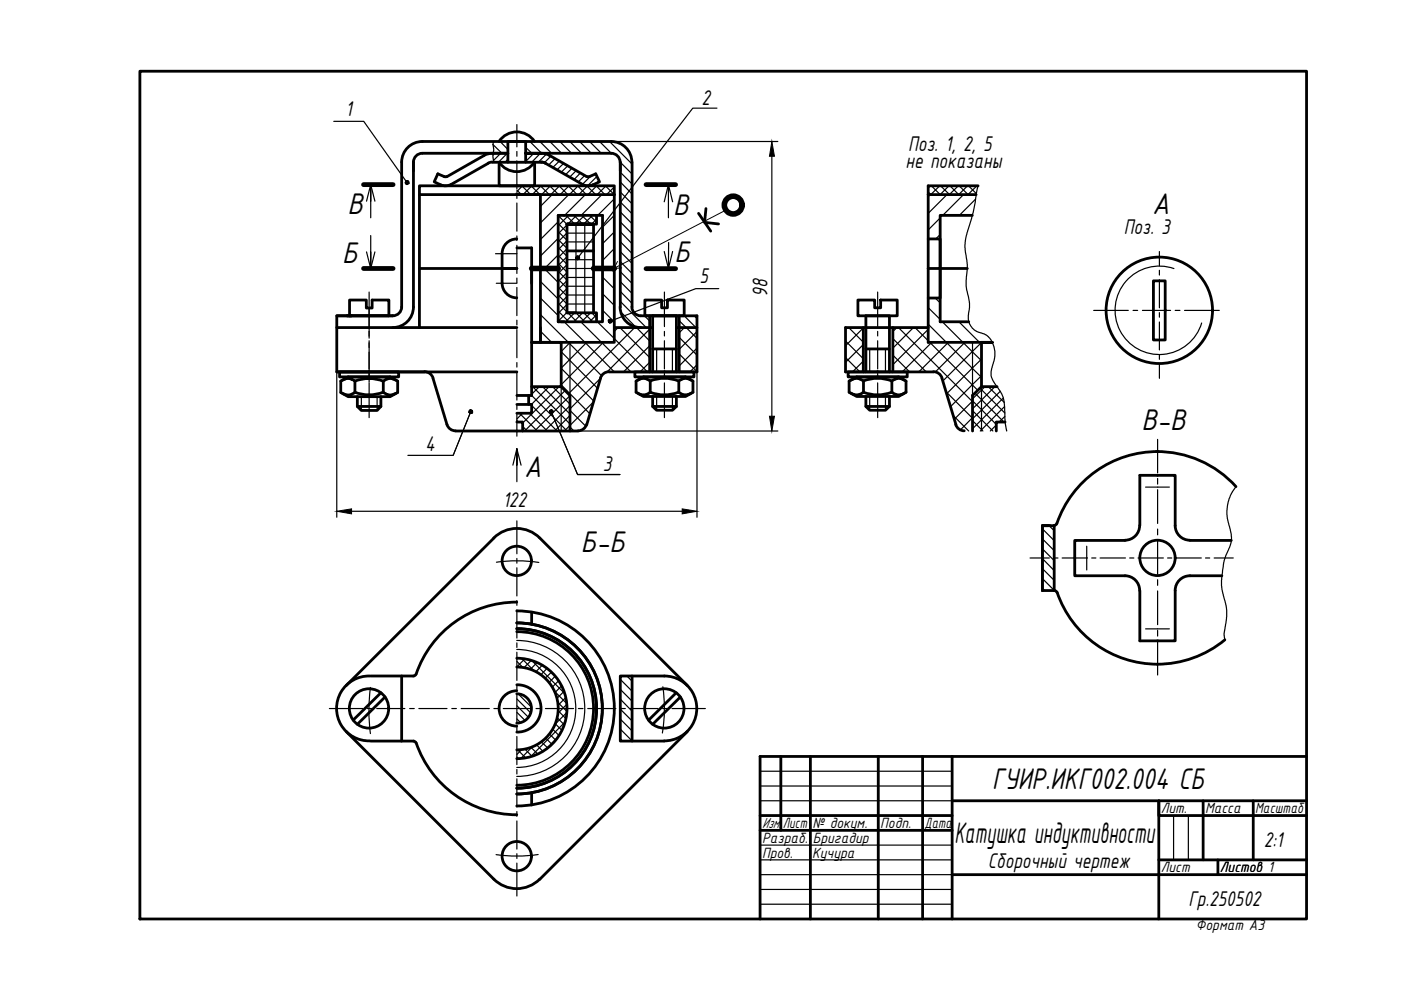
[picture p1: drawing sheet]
<svg xmlns="http://www.w3.org/2000/svg" width="297mm" height="210mm" viewBox="0 0 297 210" stroke-linecap="round" stroke-linejoin="round" font-family="sans-serif">
<!-- layer: 0 -->
<g fill="none" stroke="#000" stroke-width=".59">
<path d="M29.7 15.1h247.3v179.7h-247.3zM89.5 32.5a1.88 1.88 0 0 0-1.8 1.9v30.7a4.4 4.4 0 0 1-4.4 4.4M89.5 30a4.4 4.4 0 0 0-4.3 4.4v30.7a1.88 1.88 0 0 1-1.9 1.9M89.6 30h40a4.4 4.4 0 0 1 4.4 4.4v30.7a1.88 1.88 0 0 0 1.9 1.9h11.9v2.5M89.6 32.5h18.1M94.2 37.5l-1.4-.6-.7 1.7a3.3 3.3 0 0 0 3.5 .5M94.7 37.4h-.5M102.6 33l-7.8 4.5M103.5 34.6l-7.8 4.5M104.4 34.4l-.9 .2M104.4 32.5l-1.1 .2-.7 .2M104.4 34.4h10.4"/>
<path d="M105.8 30a4.5 4.5 0 0 1 7.5 0M107.7 34.4v-4.4h3.7v4.4M109.6 39.4h-20.7v1.9h20.7M109.6 39.4h20.6v1.9M113.3 34.4a4.5 4.5 0 0 1-7.5 0v5h3.8M113.4 34.4v5h-3.8M114.7 34.4l.9 .2M115.6 34.6l7.9 4.5a3.4 3.4 0 0 0 3.6-.5l-.8-1.7-1.3 .6M116.5 32.9l-1.4-.4h-3.7h18.2a1.88 1.88 0 0 1 1.9 1.9M116.5 33l7.9 4.5M124.4 37.4h.5M131.5 34.4v30.7"/>
<path d="M207.4 39.4h-10.6v30.1M88.9 56.9v12.6h20.7M88.9 41.3v15.6M106.5 53.8v3.1h3.1h-20.7M106.5 56.9v3.1a3.1 3.1 0 0 0 3.1 3.1M109.6 50.7a3.1 3.1 0 0 0-3.1 3.1M109.6 41.3h5v31.3h15.6v-3.1M109.6 52.6h3.1v31.2h-3.1M109.6 41.3h20.6M118.3 45.7h9.4v22.5h-9.4zM120.2 47.5h5.6h-5.6h5.1M120.2 53.2h5.6"/>
<path d="M122.1 47.5h1.9M125.8 47.5v18.8M126.5 45.7v1.8h-6.3v18.8M130.2 41.3v28.2M148.1 45.2l2.6 3.8M149.7 44.2l-.3 2.9 2.9 .4M196.8 50.7h2.5v12.5h-2.5M196.8 41.3h10.2M205.1 56.9h-5.8v11.3h6.1M206.1 45.7h-6.8v11.2h-2.5M244.5 59.5h2.5v12.6h-2.5zM71.4 67h11.9h-11.9v2.5"/>
<path d="M71.4 78.9h18.6M72 78.9h12.5v1h-12.5zM74.1 67v-3.4h3.6v1.7h1.2v-1.7h3.6v3.4M88.9 69.5h-17.5v9.4h38.2M90 78.8a1.88 1.88 0 0 1 1.8 1.4M114.6 69.5v3.1h-1.9h6.3v9.4h-6.3M119 68.2h.6M120.2 66.3h6.3v1.9M120.2 66.3h1.9M129.1 78.8a1.88 1.88 0 0 0-1.8 1.4M130.2 69.5h8.2M131.5 65.1a4.4 4.4 0 0 0 4.4 4.4"/>
<path d="M134.6 78.9h12.5v1h-12.5zM136.7 63.6h3.6v1.7h1.2v-1.7h3.6v3.4h-8.4zM137.7 67v11.9M138.4 78.9v-11.9h5v11.9M138.4 74h5M143.4 69.5h4.4v9.4h-18.7M144 67v11.9M179.8 78.9h12.5v1h-12.5zM181.9 63.6h3.5v1.7h1.3v-1.7h3.5v3.4h-8.3zM183 69.5v9.4M183.6 78.9v-11.9h5v11.9M183.6 74h5"/>
<path d="M189.3 69.5v9.4M197.9 78.8a1.88 1.88 0 0 1 1.8 1.4M197.9 78.9h-18.6v-9.4h17.5v3.1h13.6h-2.3v9.4M72.2 80.8l1.6-.9h8.9l1.6 .9v2.4l-1.6 .9h-8.9l-1.6-.9zM72.6 80.6l.9-.4h.6l1.2 .6v2.4l-1.2 .6-.9-.1-.6-.3M75.2 80.8a8.3 8.3 0 0 1 6 0M75.2 83.2a8.3 8.3 0 0 0 6 0M75.8 84.1v2.1h5v-2.1M75.8 86.2l.8 .8h3.4l.8-.8M84 80.6l-1-.4h-.6l-1.1 .6v2.4l1.2 .6 .6-.1 .9-.3M91.8 80.2l3 9.8M94.8 90a1.88 1.88 0 0 0 1.8 1.3"/>
<path d="M96.6 91.4h26M109.6 85.8h3.1v1.8h-3.1M109.6 89.5h1.2v1.9M112.1 83.8v2M119 82l1.8 1.8v7.6M124.4 90a1.88 1.88 0 0 1-1.8 1.3M127.3 80.2l-2.9 9.8M134.9 80.8l1.5-.9h9l1.5 .9v2.4l-1.5 .9h-9l-1.5-.9zM135.2 80.6l.8-.4h.6l1.3 .6M137.8 80.8a8.3 8.3 0 0 1 6.1 0M137.8 83.2a8.3 8.3 0 0 0 6.1 0M137.9 83.2l-.8 .4-.6 .2-1.3-.5"/>
<path d="M137.9 80.8v2.4M138.4 84.1v2.1h5v-2.1M138.4 86.2l.8 .8h3.4l.8-.8M146.6 80.6l-1.4-.4-.7 .2-.6 .4v2.4l.8 .4 .6 .2 1.3-.5M180 80.8l1.6-.9h8.9l1.6 .9v2.4l-1.6 .9h-8.9l-1.6-.9zM180.4 80.6l.8-.4h.6l1.3 .6M183.1 80.8a8.3 8.3 0 0 1 6 0M183.1 83.2a8.3 8.3 0 0 0 6 0M183.1 83.2l-.8 .4-.6 .2-1.3-.5M183.1 80.8v2.4M183.6 84.1v2.1h5v-2.1M183.6 86.2l.8 .8h3.3l.9-.8"/>
<path d="M189.1 83.2l1.3 .6 1.4-.5M189.1 80.8v2.4M191.8 80.6l-.8-.4h-.6l-1.3 .6M199.7 80.2l3 9.8M202.6 90a1.88 1.88 0 0 0 1.8 1.3M208.1 82l-1.9 1.8v7.6M208.1 82h3.3M213.1 89.5h-1.9v1.9M245.1 95.7a22.5 22.5 0 0 1 17 7.5M245.6 95.7a22.5 22.5 0 0 0-21.5 15.3M104.7 114.1a6.9 6.9 0 0 1 9.7 0l31.3 31.3M104.7 114.1l-31.3 31.3"/>
<path d="M222.6 111.4h-1.6v13.8M224.1 111l-.6 .4M238.5 114.6h-10.6v7.5h10.6a3.1 3.1 0 0 1 3.1 3.1l.1 10.7h7.5v-10.7a3.1 3.1 0 0 1 3.1-3.1M241.6 111.4a3.1 3.1 0 0 1-3.1 3.1M241.7 111.4v-10.6h7.5v10.6M249.2 111.4a3.1 3.1 0 0 0 3.1 3.1M252.3 114.6h8.8M109.6 127.7a22.5 22.5 0 0 0-21.4 15.2M109.6 132.1a18.1 18.1 0 0 1 18.1 18.1 18.1 18.1 0 0 1-18.1 18.1M109.6 133.3a16.9 16.9 0 0 1 16.9 16.9 16.9 16.9 0 0 1-16.9 16.9M109.6 129.5a20.7 20.7 0 0 1 20.6 20.7 20.7 20.7 0 0 1-20.6 20.7M109.6 139.6a10.6 10.6 0 0 1 10.6 10.6 10.6 10.6 0 0 1-10.6 10.7"/>
<path d="M109.6 133.9a16.3 16.3 0 0 1 16.2 16.3 16.3 16.3 0 0 1-16.2 16.3M112.7 129.8v2.6M221 125.2v-13.8h2.5v13.8l.3 .1 .3 .3M221 125.2h2.5M224.1 125.6a22.5 22.5 0 0 0 21.4 15.2M252.3 122.1h6.8M259.7 135.7a22.5 22.5 0 0 1-14.4 5.1M73.4 155.1l31.3 31.3M78.4 143.3a6.9 6.9 0 0 0-7 6.9 6.9 6.9 0 0 0 7 6.9M78.6 157.1h9.1M78.6 143.3h9.1M80.8 146.9l-5.9 5.8"/>
<path d="M81.6 147.8l-5.8 5.8M85.2 143.3v13.8M87.6 157.1l.6 .4M88.2 142.9l-.6 .4M88.2 157.5a22.5 22.5 0 0 0 21.4 15.2M109.6 147.1a3.1 3.1 0 0 1 3.1 3.1 3.1 3.1 0 0 1-3.1 3.1M109.6 141.4a8.8 8.8 0 0 1 8.7 8.8 8.8 8.8 0 0 1-8.7 8.8M109.6 146.5a3.7 3.7 0 0 0-3.8 3.7 3.7 3.7 0 0 0 3.8 3.8M109.6 145.2a5 5 0 0 1 5.1 5 5 5 0 0 1-5.1 5M134 143.3v13.8M140.8 143.3a6.9 6.9 0 0 1 6.9 6.9 6.9 6.9 0 0 1-6.9 6.9M140.9 143.3h-9.4v13.8h9.3"/>
<path d="M143.4 146.9l-5.9 5.8M144.3 147.8l-5.9 5.8M145.7 155.1l-31.3 31.3a6.9 6.9 0 0 1-9.7 0M112.7 168.1v2.6M161.1 172.9h40.8M161.1 176.1h40.8M165.6 160.4v15.7M171.8 160.4v34.4M186.2 160.4v34.4M195.6 160.4v34.4M201.9 160.4v34.4M201.9 169.8h75.1"/>
<path d="M255.1 169.8v12.5M265.7 169.8v12.5M277 172.9h-31.3v-3.1v25M277 160.4h-115.9v34.4M201.9 185.4h75.1M245.7 182.3h31.3M258.2 182.3v3.1"/>
<circle cx="245.8" cy="65.8" r="11.3"/>
<circle cx="109.6" cy="118.9" r="3.1"/>
<circle cx="245.4" cy="118.3" r="3.7"/>
<circle cx="78.2" cy="150.2" r="4.2"/>
<circle cx="140.8" cy="150.2" r="4.2"/>
<circle cx="109.6" cy="181.5" r="3.1"/>
</g>
<g fill="none" stroke="#000" stroke-width=".25">
<path d="M70.8 25.7h6.3l9.2 13M104.5 30.6l1.9 1.9M104.7 30l-.2 .6 .2 .9-.2 1.8 .2 1.1M104.8 32.5l-.3 .2M106 30l1.7 1.7M106.2 32.5l-1.6 1.5M107.6 32.5l-1.9 1.9M107.7 33.8l-.6 .6M109.6 26.4v4.7M109.6 32.1v1M109.6 34.1v6M110.6 39.4l1.9 1.9"/>
<path d="M110.8 39.4l-1.2 1.2M111.4 31.2l1.4 1.3M111.8 32.5l-.4 .3M112.3 30l2.5 2.5M112.6 39.4l1.9 1.9M112.8 39.4l-1.9 1.9M113.2 32.5l-1.8 1.7M114.5 30l2.5 2.5M114.6 32.5l-1.9 1.9M114.6 39.4l1.8 1.9M114.7 39.4l-1.9 1.9M115.9 32.7l-1.8 1.7"/>
<path d="M116.5 39.4l1.9 1.9M116.6 30l2.5 2.5M116.7 39.4l-1.9 1.9M116.8 33.1l-1.4 1.4M117.7 33.6l-1.4 1.4M118.5 39.4l1.9 1.9M118.6 34.1l-1.4 1.4M118.6 39.4l-1.8 1.9M118.7 30l2.5 2.5M119.5 34.7l-1.4 1.3M120.4 35.2l-1.4 1.3M120.5 39.4l1.9 1.9"/>
<path d="M120.6 39.4l-1.8 1.9M120.8 30l2.5 2.5M121.3 35.7l-1.4 1.3M122.2 36.2l-1.4 1.3M122.5 39.4l1.8 1.9M122.6 39.4l-1.9 1.9M122.9 30l2.5 2.5M123 36.7l-1.3 1.4M124 37.2l-1.4 1.4M124.4 39.4l1.9 1.9M125 30l2.5 2.5M125.2 37.4l-1.7 1.7"/>
<path d="M126.4 39.4l1.9 1.9M126.5 39.4l-1.8 1.9M126.6 37.4l-3.9 3.9M127 38.3l-.4 .5M127.1 30l2.5 2.5M128.3 39.4l1.9 1.9M128.5 39.4l-1.9 1.9M129.2 30l4.8 4.8M130.2 39.7l-1.6 1.6M131.5 38.6l2.5 2.5M131.5 36.5l2.5 2.5M131.5 34.4l2.5 2.5"/>
<path d="M132.1 30.8l1.2 1.1M141.7 39.1l-.9 3.7M152 22.9h-5.1l-24.4 31.8M197.3 39.4l-.5 .5M197.5 39.4l1.8 1.9 1.9-1.9M199.2 39.4l-1.9 1.9M199.4 39.4l1.9 1.9M201.4 39.4l1.9 1.9 1.8-1.9M203.2 39.4l-1.9 1.9M203.4 39.4l1.8 1.9 1.9-1.9M205.3 39.4l1.7 1.6M207.3 39.4l.1 .1"/>
<path d="M207.4 39.4l-.3 .9-.8 4.8-1.4 4.8-.3 2 .5 4.1-.3 4.7 .8 3.5-.3 3.6 .3 .9 .5 .9 .9 .7 1.7 .5 .9 .6 .7 1 .5 1.2 .1 2-.8 3.2v.9l.5 1.1 1.5 2.2 .6 1.3 .3 2 .1 3.2 .3 1.9M77.7 53.4l.9 3.5 .9-3.5M77.7 42.7l.9-3.6 .9 3.6M78.6 49.9v7v-3.5M78.6 42.7v-3.6v7.1M105.1 53.8h4.5M109.6 41v1.1M109.6 43v6M109.6 50v1M109.6 52v6M109.6 59v1M109.6 40.3l1 1"/>
<path d="M114.6 59.7l3.7 3.7M115.4 56.9l2.9 3M117.1 41.3l-2.5 2.5M118.3 47l-3.7 3.8M118.3 50.5l-3.7 3.8M118.3 54l-2.8 2.9M118.3 59.2l1.9 1.9M118.3 57.5l1.9 1.9M118.3 55.8l1.9 1.9M118.3 54.1l1.9 1.9M118.3 52.4l1.9 1.9M118.3 50.8l1.9 1.8"/>
<path d="M118.3 49.1l1.9 1.9M118.3 47.4l1.9 1.9M118.3 45.7l1.9 1.9M118.9 45.7l-.6 .5M120 45.7l1.9 1.8M120.2 59.5l-1.9 1.9M120.2 57.8l-1.9 1.9M120.2 56.1l-1.9 1.9M120.2 54.4l-1.9 1.9M120.2 52.7l-1.9 1.9M120.2 51l-1.9 1.9M120.2 49.4l-1.9 1.9"/>
<path d="M120.2 47.7l-1.9 1.9M120.2 58.8h5.6M120.2 56.9h5.6M120.2 55.1h5.6M120.2 51.3h5.6M120.2 49.4h5.6M120.6 45.7l-2.3 2.2M120.6 41.3l-6 6M121.7 45.7l1.9 1.8M122.1 47.5v18.8l1.9 1.9M122.2 45.7l-1.8 1.8M123.3 45.7l2 1.8"/>
<path d="M123.9 45.7l-1.9 1.8M124 47.5v18.8M124.1 41.3l-4.4 4.4M125 45.7l1.5 1.4M125.6 45.7l-1.9 1.8M126.5 46.5l-1.1 1M127.6 41.3l-4.4 4.4M127.7 58.7l2.5 2.5M129.4 56.9l.8 .8M130.2 42.1l-3.5 3.6M130.2 45.7l-2.5 2.5M130.2 49.2l-2.5 2.5"/>
<path d="M130.2 52.7l-2.5 2.5M130.2 56.2l-.7 .7M131.5 59.7l2.5 2.5M131.5 57.6l2.5 2.5M131.5 55.5l2.5 2.5M131.5 53.4l2.5 2.5M131.5 51.3l2.5 2.4M131.5 49.1l2.5 2.6M131.5 47.1l2.5 2.5M131.5 44.9l2.5 2.5M131.5 42.8l2.5 2.5M131.5 40.7l2.5 2.5"/>
<path d="M140.8 53.3l.9 3.6M141.8 51.4l-.1 5.5 .9-3.6M142.6 42.8l-.9-3.7v7.1M196.8 40.7l.6 .6M197.2 41.3l-.4 .4M199.3 49.7l-.9 1M199.3 46.2l-2.5 2.6M200.8 41.3l-4 3.9M204.3 41.3l-4.4 4.4M206.8 42.2l-3.4 3.5M245.8 53.3v3M245.8 57.3v1"/>
<path d="M245.8 59.3v6M248.9 56.9a9.4 9.4 0 0 0-12 5.9 9.4 9.4 0 0 0 6.1 11.9 9.4 9.4 0 0 0 11.8-6.2M78.3 61.9v9.8M78.3 72.2v8.8M105.2 60.1h4.4M109.6 60.9v6M109.6 67.9v1M109.6 69.9v5.9M109.6 76.9v.9M109.6 78.9v5.9M114.6 66.7l13 13M114.6 70.2l2.4 2.4"/>
<path d="M114.6 63.2l3.7 3.7M118.3 65.9l2.3 2.3M118.3 67.6l.6 .6M118.3 64.2l1.9 2M118.3 62.6l1.9 1.9h5.6M118.3 60.9l1.9 1.9M119 78.1l6.9 6.9M119 74.6l7.7 7.7M119.6 68.2l10.6 10.7M120.2 66.2l-1.9 1.9M120.2 64.5l-1.9 1.9M120.2 62.9l-1.9 1.9"/>
<path d="M120.2 61.2l-1.9 1.9M120.2 62.6h5.6M120.2 60.7h5.6M120.4 66.3l1.9 1.9M120.8 72.6v11.2M120.9 72.6l-1.9 1.9M121.8 66.3l-1.8 1.9M123.1 68.2l10.7 10.7M123.5 66.3l-1.8 1.9M123.8 66.3l1.9 1.9M124.4 72.6l-5.4 5.4M125.2 66.3l-1.9 1.9"/>
<path d="M125.5 66.3l1 1M126.5 66.7l-1.5 1.5M126.6 68.2l10.7 10.7M127.7 65.8l2.5 2.5M127.7 62.3l2.5 2.5M127.9 72.6l-8.9 9M131 69.5l-.8 .8M131.4 69.5l6.3 6.3M131.5 63.9l5.5 5.6M131.5 61.8l2.5 2.5M131.6 66.2l3.2 3.1M134.6 69.5l-14.1 14"/>
<path d="M134.9 69.5l2.8 2.8M136.6 67l1.1 1.1M137.7 76.8l-2 2.1M137.7 73.3l-5.5 5.6M137.7 69.8l-9.1 9.1M139.2 74v4.9M140.9 61.9v7.3M140.9 70.3v.9M140.9 72.2v6M140.9 79.2v1M142.6 74v4.9M144 68l3.8 3.7"/>
<path d="M144 78.6l.3 .3M144 75l3.8 3.8M144 71.5l3.8 3.8M145.1 67l2.5 2.5M145.1 69.5l-1.1 1.1M147.2 67l.6 .5M147.8 77.3l-1.5 1.6M147.8 73.8l-3.8 3.8M147.8 70.3l-3.8 3.8M152.4 61.2h-4.9l-18.1 6.9M179.3 75.8l3 3.1M179.3 72.3l3.7 3.8"/>
<path d="M179.6 69.5l-.3 .3M179.9 69.5l3.1 3M183 76.6l-2.3 2.3M183 73.1l-3.7 3.7M183 69.5l-3.7 3.8M184.4 74v4.9M186.1 61.9v7.3M186.1 70.3v.9M186.1 72.2v6M186.1 79.2v1M187.7 74v4.9M189.3 78.8v.1"/>
<path d="M189.3 75.3l3.6 3.6M189.3 71.8l7.1 7.1M190.1 69.5l-.8 .8M190.5 69.5l15.7 15.7M193.7 69.5l-4.4 4.3M194 69.5l13.3 13.2M196.8 68.7l11.3 11.3M196.8 69.8l-7.5 7.5M196.8 65.2l2.5 2.5M197.6 72.6l-6.3 6.3M198.3 63.2l1 1M199.8 68.2l8.3 8.3"/>
<path d="M201.1 72.6l-6.3 6.3M203.3 68.2l4.8 4.8M204.6 72.6l-6.3 6.3M206.2 72.6v11.2M208.1 79.7l-6.6 6.5M208.1 76.1l-7.4 7.4M208.1 72.6l-8.2 8.2M231.9 65.8h7.3M240.2 65.8h1M242.2 65.8h6M245.8 66.3v1M245.8 68.3v5.9"/>
<path d="M245.8 75.2v1M245.8 77.2v3M249.2 65.8h1M251.1 65.8h7.4M76.6 84.1v2.9M78.3 81.2v7.3M80 84.1v2.9M99.8 87.3l-3.7 9.2h-9.6M108.7 98.6l.9-3.4 .9 3.4M109.6 98.6v-3.4v6.9M109.6 89.2l.3 .3M109.6 85.8v1"/>
<path d="M109.6 87.8v4.7M110.1 87.6l3.8 3.8M110.8 87.6l-1.2 1.2M110.8 90.4l1 1M112.1 85.3l.4 .5M112.3 87.6l3.7 3.8M112.4 83.8l-.3 .4M112.7 83.8l7.5 7.6M112.7 86l5.4 5.4M112.9 82l7.9 7.9M114.3 82l-1.6 1.6M115 82l5.8 5.8"/>
<path d="M116.4 82l-3.7 3.8M116.9 87.3l5.6 13.3h8.9h-8.9M117.2 82l3.6 3.7M118.5 82l-7.7 7.7M119 81.6l6.1 6.1M119 82v9.4M119.8 82.8l-8.6 8.6M120.8 83.9l-7.4 7.5M120.8 86l-5.3 5.4M120.8 88.1l-3.2 3.3M120.8 90.5l.9 .9M120.8 87l3.4 3.4"/>
<path d="M124.3 90.3l-.9 .9M125.8 85.2l-6.1 6.2M127.3 80.2l-6.5 6.5M139.2 84.1v2.9M140.9 81.2v7.3M142.6 84.1v2.9M184.4 84.1v2.9M186.1 81.2v7.3M187.7 84.1v2.9M200.6 83l5.6 5.7M202.1 88.1l3.3 3.3M206.2 89.2l2.2 2.2"/>
<path d="M206.2 87.1l4.3 4.3M206.2 85l5 5M206.2 91.3l.1 .1M206.2 88.5l-2.6 2.7M206.2 85l-3.9 3.9M206.7 83.3l6.1 6.2M207.8 82.3l5.2 5.3M208.1 82v9.4M208.8 82l-2.6 2.6M209.5 82l3.4 3.3M210.9 82l-4.7 4.7M211.2 90.1l-1.2 1.3"/>
<path d="M212.1 83l-5.9 5.8M212.7 84.4l-6.5 6.5M213 86.2l-5.2 5.2M213 88.3l-1.2 1.2M245.4 93.2v7.1M105.3 119.2a31.3 31.3 0 0 1 8.9 .1M109.6 110.4v7M109.6 118.4v1M218.4 118.3h4.1M221 116.4l2.5 2.5M221 118.4l2.5 2.6M221 114.2l2.5 2.5"/>
<path d="M221 112.1l2.5 2.5M222.4 111.4l1.1 1.1M223.4 118.3h.9M225.2 118.3h5.4M230.4 115.8v5M231.5 118.3h.9M233.2 118.3h5.4M239.5 118.3h.9M241.3 118.3h5.4M242.9 103.3h5M245.4 101.5v1.1M245.4 103.8v7.2"/>
<path d="M245.4 112.2v1.2M245.4 114.6v7.1M247.6 118.3h.8M249.3 118.3h5.4M255.6 118.3h.9M257.4 118.3h4.1M262.1 103.2l-1.2 1.8-.6 2.1-.2 1.1 .1 1.7 .8 3.2 .1 1.4-.4 1.6-1.2 2.8-.5 4.1 .1 2 1 4.3-.1 2-.5 2.9 .2 1.5M109.6 137.7a12.5 12.5 0 0 1 12.5 12.5 12.5 12.5 0 0 1-12.5 12.5M109.6 135.8a14.4 14.4 0 0 1 14.4 14.4 14.4 14.4 0 0 1-14.4 14.4M109.6 120.4v6M109.6 127.3v1M109.6 129.3v6"/>
<path d="M109.6 136.3v1M109.6 138.3v6M109.7 139.6l-.1 .1M110.6 139.6l2.7 2.7M111.2 139.7l-1.6 1.7M221 124.8l.4 .4M221 122.7l2.5 2.5M221 120.6l2.5 2.4M242.9 133.3h5M245.4 122.9v1.2M245.4 125.3v7.1M245.4 133.7v1.2"/>
<path d="M245.4 136v7.1M69.8 150.2h7.1M77.9 150.2h1M78.5 145.8a38 38 0 0 0 0 9.7M79.9 150.2h5.9M86.9 150.2h.9M88.8 150.2h6M95.8 150.2h1M97.8 150.2h5.9M104.7 150.2h1M106.7 150.2h6M109.6 149.6l2.5 2.5"/>
<path d="M109.6 148.2l3 3M109.6 145.2v1M109.6 147.2v6M109.6 154.2v1M109.6 156.2v5.9M109.6 140.2l1.3 1.3M109.6 152.4l.8 .8M109.6 151l1.8 1.8M109.8 159l1.7 1.7M109.9 147.1l2.8 2.8M110.6 158.9l-1 1.1M111.3 158.8l1.5 1.6"/>
<path d="M112.6 158.5l1.4 1.4M112.6 140l-1.5 1.6M112.8 140.1l6.9 7M112.8 158.4l-2.4 2.5M113.7 150.2h1M113.8 157.9l1.3 1.4M113.9 140.5l-1.5 1.4M114.8 157.3l1.3 1.3M115 141l-1.4 1.4M115.6 150.2h6M115.7 156.5l1.3 1.3M116 141.7l-1.3 1.4"/>
<path d="M116.5 155.6l1.3 1.4M116.8 142.4l.6 .6M116.9 142.5l-1.3 1.3M117.2 154.6l1.4 1.4M117.5 146.5l2.7 2.7M117.7 153.4l1.5 1.5M117.7 143.4l-1.3 1.3M118.1 152.2l1.6 1.5M118.3 148.9l1.9 2M118.3 150.7l1.7 1.7M118.4 156.2l-2.8 2.8M118.4 144.3l-1.3 1.4"/>
<path d="M119.1 145.4l-1.4 1.4M119.6 146.6l-1.5 1.5M119.8 153.1l-7.4 7.4M120 147.9l-1.7 1.6M120.2 149.3l-1.9 1.9M120.2 151l-2.5 2.5M122.6 150.2h1M124.6 150.2h6M131.5 148.2l2.5 2.6M131.5 156.7l.4 .4M131.5 154.6l2.5 2.5M131.5 152.5l2.5 2.5"/>
<path d="M131.5 150.4l2.5 2.5M131.5 146.2l2.5 2.5M131.5 144l2.5 2.5M131.6 150.2h1M132.9 143.3l1.1 1.1M133.5 150.2h6M140.5 150.2h1M140.5 145.6a31.3 31.3 0 0 1-.1 9.8M142.5 150.2h7M109.6 163.1v1M109.6 165.1v6M109.6 172.1v1"/>
<path d="M109.6 174.1v5.9M109.6 160.5l.4 .4M161.1 163.5h40.8M161.1 166.7h40.8M161.1 179.2h40.8M161.1 169.8h40.8M248.8 172.9v9.4M252 172.9v9.4M109.6 181v1M109.6 183v7M114.1 181.2a31.3 31.3 0 0 1-8.9 0M161.1 182.3h40.8"/>
<path d="M161.1 188.6h40.8M161.1 191.7h40.8M161.1 185.4h40.8"/>
</g>
<g fill="#000">
<circle cx="104.7" cy="30" r=".3"/>
<circle cx="109.6" cy="41.3" r=".3"/>
</g>
<g fill="none" stroke="#000" stroke-width="1.2">
<path d="M112.7 56.9h5.6M125.8 56.9h4.4"/>
<circle cx="155.5" cy="43.5" r="1.88"/>
</g>
<path d="M77.1 39.1h6.2M137 39.1h6.2M77.1 56.9h6.2M137 57h6.2" fill="none" stroke="#000" stroke-width="1"/>
<g fill="#000" stroke="#000" stroke-width=".21">
<path d="M86 38.9l.1 .2 .2-.4zM86.3 38.7v.4h-.2zM86.3 38.7v.4l.2-.1z"/>
<path d="M86.1 38.4l-.1 .2 .3 .1zM86 38.6l.3 .1-.4 .1zM85.9 38.8l.1 .1 .3-.2z"/>
<path d="M86.3 38.7l.2 .3 .2-.1zM86.3 38.7h.4v.2zM86.3 38.7h.4l-.1-.2z"/>
<path d="M86.5 38.3l-.2 .4 .3-.2zM86.3 38.3h.2l-.2 .4zM86.1 38.4l.2 .3v-.4z"/>
<path d="M122.2 54.4l-.1 .2 .4 .1zM122.1 54.6l.4 .1-.4 .1zM122.1 54.8l.1 .2 .3-.3z"/>
<path d="M122.5 54.7l-.3 .3 .3 .1zM122.5 54.7l.1 .3-.1 .1zM122.5 54.7l.1 .3 .2-.1z"/>
<path d="M122.5 54.3v.4l.3-.4zM122.3 54.3h.2v.4zM122.3 54.3l-.1 .1 .3 .3z"/>
<path d="M122.5 54.7l.3 .2 .1-.2zM122.5 54.7l.3-.2 .1 .2zM122.8 54.3l-.3 .4 .3-.2z"/>
<path d="M129 68.2l.1 .2 .3-.3zM129.4 68.1l-.1 .4-.2-.1zM129.4 68.1l-.1 .4 .2-.1z"/>
<path d="M129.1 67.8l.3 .3-.2-.4zM129.1 67.8l.3 .3-.4-.1zM129 68v.2l.4-.1z"/>
<path d="M129.4 68.1l.1 .3 .2-.1zM129.4 68.1h.4l-.1 .2zM129.4 68.1h.4l-.1-.2z"/>
<path d="M129.6 67.8l-.2 .3 .3-.2zM129.4 67.7l.2 .1-.2 .3zM129.2 67.7l.2 .4v-.4z"/>
<path d="M99.5 87.2l-.1 .2 .4-.1zM99.4 87.4l.4-.1-.3 .2zM99.5 87.5l.2 .2 .1-.4z"/>
<path d="M99.8 87.3l-.1 .4h.2zM99.8 87.3l.3 .3-.2 .1zM99.8 87.3l.3 .3 .1-.2z"/>
<path d="M99.8 86.9v.4l.2-.4zM99.6 87l.2-.1v.4zM99.6 87l-.1 .2 .3 .1z"/>
<path d="M99.8 87.3l.4 .1v-.2zM99.8 87.3l.3-.2 .1 .1zM100 86.9l-.2 .4 .3-.2z"/>
<path d="M116.5 87.4l.2 .2 .2-.3zM116.9 87.3l-.1 .4-.1-.1zM116.9 87.3l-.1 .4h.2z"/>
<path d="M116.6 87.1l.3 .2-.2-.4zM116.6 87.1l.3 .2-.4-.1zM116.5 87.2v.2l.4-.1z"/>
<path d="M116.9 87.3l.1 .4 .2-.2zM116.9 87.3h.3v.2zM116.9 87.3h.3v-.1z"/>
<path d="M117.1 87l-.2 .3 .3-.1zM116.9 86.9l.2 .1-.2 .3zM116.7 86.9l.2 .4v-.4z"/>
</g>
<path d="M130.9 55.4l-.7 1.5 1.6-.1M154 44.5l-23.8 12.4M99.8 87.3l-3.7 9.2M116.9 87.3l5.6 13.3" fill="none" stroke="#000" stroke-width=".21"/>
<path d="M120.8 30h44.1M163.6 33.1v55.2M71.4 74.2v35.5M147.8 74.2v35.5M120.8 91.4h44.1M74.5 108.4h70.1" fill="none" stroke="#000" stroke-width=".25"/>
<path d="M163.6 30l.6 3.1h-1.1zM163.1 88.3h1.1l-.6 3.1zM71.4 108.4l3.1-.5v1.1zM144.6 107.9l3.2 .5-3.2 .6z" fill="#000" stroke="#000" stroke-width=".21"/>
<g font-size="6.8">
<text x="73.6" y="45.5">В</text>
<text x="142.7" y="45.6">В</text>
<text x="244.3" y="45.4">A</text>
<text x="72.5" y="55.9">Б</text>
<text x="143" y="55.6">Б</text>
<text x="242" y="91.3">B-B</text>
<text x="111.2" y="101.2">А</text>
<text x="123.1" y="117">Б-Б</text>
<text x="210.3" y="167.3">ГУИР.ИКГ002.004 СБ</text>
<text x="202.3" y="178.6">Катушка индуктивности</text>
</g>
<g font-size="4.9">
<text x="148.7" y="22.3">2</text>
<text x="73.3" y="24.5">1</text>
<text x="192" y="35.7">не показаны</text>
<text x="192.5" y="31.9">Поз. 1, 2, 5</text>
<text x="238.3" y="49.5">Поз. 3</text>
<text x="148.3" y="59.9">5</text>
<text x="162.7" y="62.9" transform="rotate(-90 162.7 62.9)">98</text>
<text x="90.2" y="95.7">4</text>
<text x="127.8" y="99.8">3</text>
<text x="106.6" y="107.5">122</text>
<text x="268" y="179.6">2:1</text>
<text x="209.4" y="184.1">Сборочный чертеж</text>
<text x="252" y="192.2">Гр.250502</text>
</g>
<g font-size="3.4">
<text x="246.1" y="172.5">Лит.</text>
<text x="255.5" y="172.5">Масса</text>
<text x="266.1" y="172.5">Масштаб</text>
<text x="161.6" y="175.6">Изм.</text>
<text x="161.6" y="178.7">Разраб.</text>
<text x="166" y="175.6">Лист</text>
<text x="172.2" y="175.6">№ докум.</text>
<text x="172.3" y="178.8">Бригадир</text>
<text x="186.6" y="175.6">Подп.</text>
<text x="196" y="175.6">Дата</text>
<text x="161.6" y="181.8">Пров.</text>
<text x="172.2" y="181.8">Кучура</text>
<text x="246.1" y="185">Лист</text>
<text x="258.6" y="185">Листов</text>
<text x="258.6" y="185">Листов 1</text>
<text x="253.6" y="197.2">Формат А3</text>
</g>
</svg>
